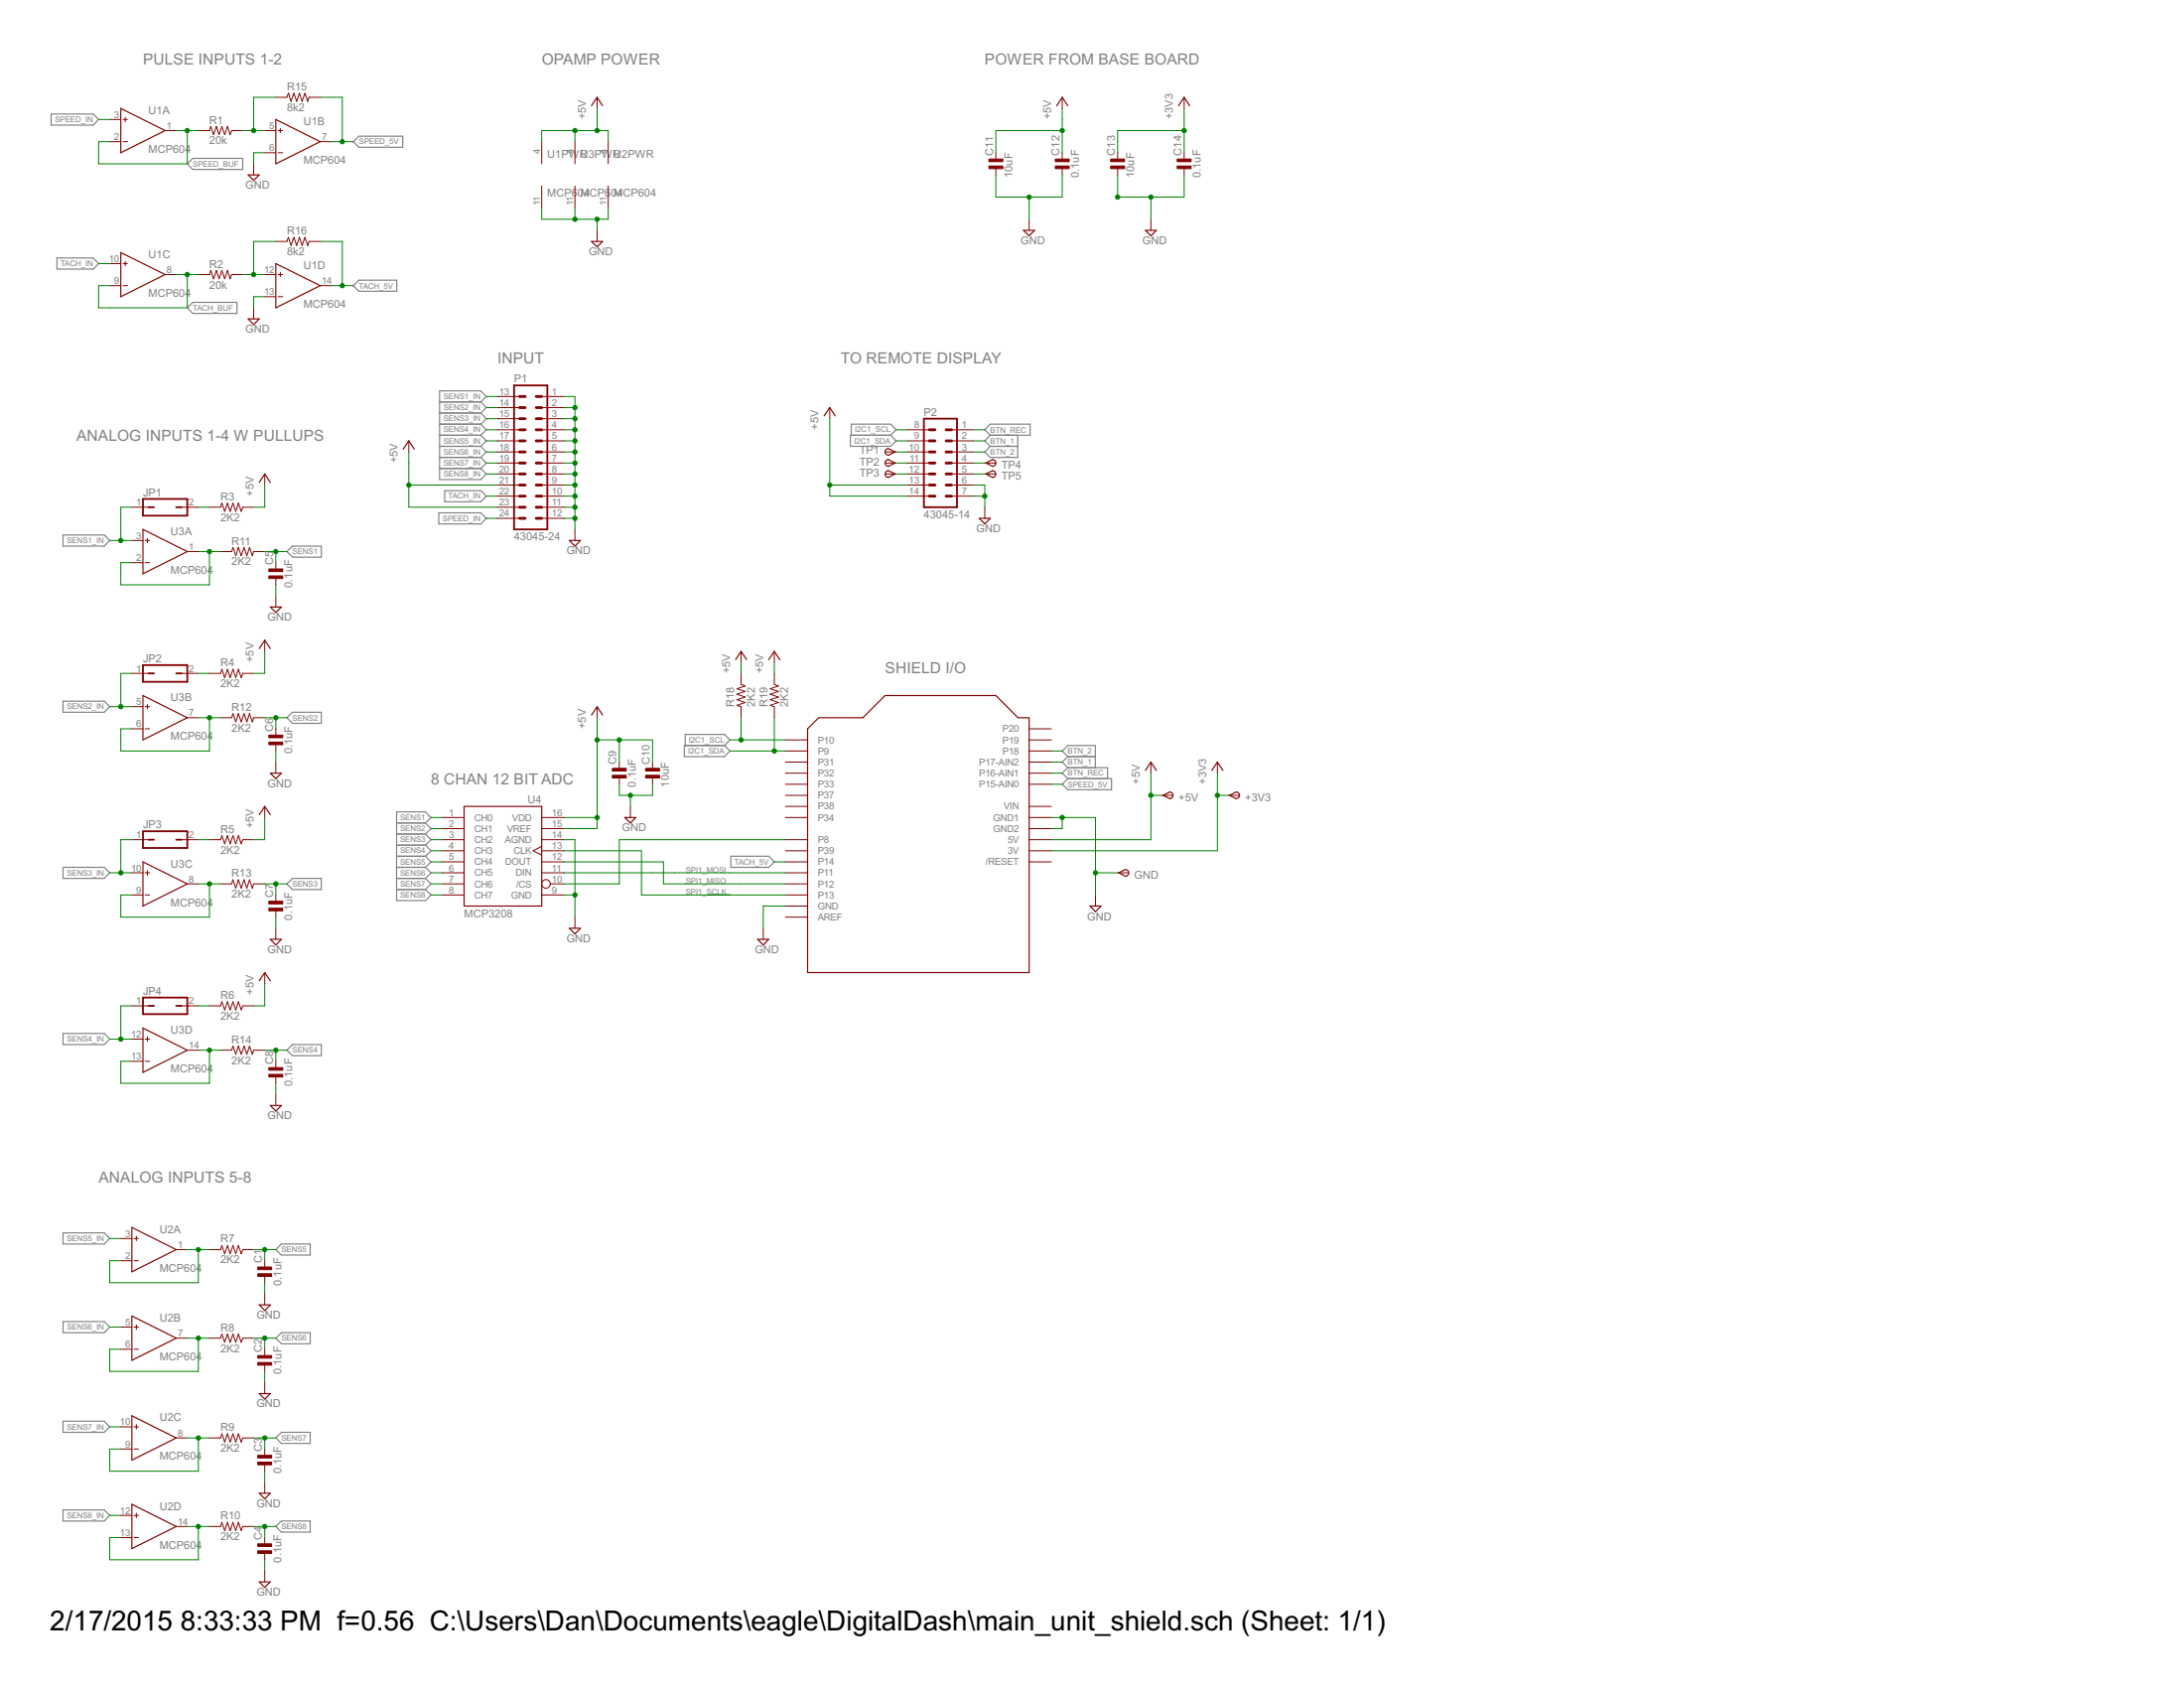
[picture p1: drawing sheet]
<svg xmlns="http://www.w3.org/2000/svg" width="279mm" height="216mm" viewBox="0 0 279 216" stroke-linecap="round" stroke-linejoin="round" font-family="sans-serif">
<g fill="none" stroke="#808080" stroke-width=".15">
<path d="M6.5 14.6h5.4l.7 .7-.7 .7h-5.4zM45.2 18.1l.7-.7h5.6v1.4h-5.6zM7.3 33h4.6l.7 .7-.7 .7h-4.6zM24 21l.7-.7h6.4v1.4h-6.4zM24.7 38.7h5.6v1.4h-5.6l-.7-.7zM45.2 36.5l.7-.7h4.9v1.5h-4.9zM56.2 51.4h5.3M56.2 52.8h5.3M56.2 54.3h5.3M56.2 55.7h5.3M56.2 57.1h5.3M56.2 58.5h5.3"/>
<path d="M56.2 59.9h5.3M61.5 51.4l.7-.7-.7-.7h-5.3v11.3h5.3l.7-.7-.7-.7M61.5 51.4l.7 .7-.7 .7M61.5 52.8l.7 .8-.7 .7M61.5 54.3l.7 .7-.7 .7M61.5 55.7l.7 .7-.7 .7M61.5 57.1l.7 .7-.7 .7M61.5 58.5l.7 .7-.7 .7M108.8 55.7h5.1l.7 .7-.7 .7h-5.1zM108.9 55.7v-1.4h5l.7 .7-.7 .7M126.7 54.3h5.1v1.4h-5.1l-.7-.7zM126.7 57.1h3.5"/>
<path d="M126.7 55.7l-.7 .7 .7 .7M130.2 55.7v2.8h-3.5l-.7-.7 .7-.7M8.1 68.4h5.2l.7 .7-.7 .7h-5.2zM36.7 70.5l.7-.7h3.7v1.5h-3.7zM56.1 65.6h5.4l.7 .7-.7 .7h-5.4zM56.9 62.8h4.6l.7 .7-.7 .7h-4.6zM8.1 89.7h5.2l.7 .7-.7 .7h-5.2zM36.7 91.8l.7-.7h3.7v1.4h-3.7zM87.5 95.4h5.2l.7 .7-.7 .7h-5.2zM87.7 95.4v-1.5h5l.7 .7-.7 .8M136.6 99.6h5.6v1.4h-5.6l-.7-.7zM136.6 96.8l-.7-.7 .7-.7h3.5v2.8"/>
<path d="M136.6 96.8h3.5M136.6 96.8l-.7 .7 .7 .7M136.6 98.2h5.1v1.4M136.6 98.2l-.7 .7 .7 .7M8.1 110.9h5.2l.7 .7-.7 .8h-5.2zM36.7 113.1l.7-.7h3.7v1.4h-3.7zM50.7 112.4h3.7M50.7 110.9h3.7M50.7 109.5h3.7M50.7 105.3h3.7M50.7 106.7h3.7M50.7 113.8h3.7"/>
<path d="M50.7 108.1h3.7M54.4 105.3l.7-.7-.7-.8h-3.7v11.4h3.7l.7-.7-.7-.7M54.4 105.3l.7 .7-.7 .7M54.4 106.7l.7 .7-.7 .7M54.4 108.1l.7 .7-.7 .7M54.4 109.5l.7 .7-.7 .7M54.4 110.9l.7 .7-.7 .8M54.4 112.4l.7 .7-.7 .7M93.5 109.5h4.8l.8 .7-.8 .7h-4.8zM8.1 132.2h5.2l.7 .7-.7 .7h-5.2zM37.4 133.6h3.7v1.4h-3.7l-.7-.7zM8.1 157.7h5.2l.7 .7-.7 .7h-5.2z"/>
<path d="M36 159.1h3.7v1.4h-3.7l-.7-.7zM8.1 169h5.2l.7 .7-.7 .8h-5.2zM35.3 171.2l.7-.7h3.7v1.4h-3.7zM8.1 181.8h5.2l.7 .7-.7 .7h-5.2zM8.1 193.1h5.2l.7 .7-.7 .7h-5.2zM35.3 183.9l.7-.7h3.7v1.4h-3.7zM35.3 195.2l.7-.7h3.7v1.5h-3.7z"/>
</g>
<g fill="none" stroke="#800000" stroke-width=".15">
<path d="M15.5 13.9l5.6 2.8-5.6 2.8zM35.3 15.3l5.7 2.8-5.7 2.9zM75.7 13.5l.7-1.1 .7 1.1M135.2 13.5l.7-1.1 .7 1.1M150.8 13.5l.7-1.1 .7 1.1M15.5 32.3l5.6 2.8-5.6 2.9zM31.7 22.4h1.5l-.8 .7zM35.3 33.7l5.7 2.8-5.7 2.9zM75.7 30.9h1.4l-.7 .7zM130.9 29.5h1.5l-.7 .7zM146.5 29.5h1.4l-.7 .7zM31.7 40.8h1.5l-.8 .7z"/>
<path d="M51.6 57.4l.7-1 .7 1M105.4 53.2l.8-1.1 .6 1.1M113.3 57.5l.3-.1 .9 .4-.9 .4a.44 .44 0 0 1-.3-.2 .44 .44 0 0 1 0-.5zM113.3 58.9l.3-.1 .9 .4-.9 .4a.44 .44 0 0 1-.3-.2 .44 .44 0 0 1 0-.5zM126.1 59.2l.9-.4a.43 .43 0 0 1 .4 .4 .43 .43 0 0 1-.4 .4zM18.3 67.7l5.7 2.8-5.7 2.9zM33.2 61.7l.7-1.1 .7 1.1M34.6 77.6h1.4l-.7 .7zM72.8 69.1h1.5l-.7 .7zM113.3 60.3l.3-.1 .9 .4-.9 .5a.44 .44 0 0 1-.3-.3 .44 .44 0 0 1 0-.5zM125.3 66.3h1.4l-.7 .7zM126.1 60.6l.9-.4a.43 .43 0 0 1 .4 .4 .43 .43 0 0 1-.4 .5z"/>
<path d="M18.3 89l5.7 2.8-5.7 2.8zM33.2 83l.7-1.1 .7 1.1M34.6 98.9h1.4l-.7 .7zM75.7 91.5l.7-1.1 .7 1.1M94.1 84.4l.7-1.1 .7 1.1M98.3 84.4l.8-1.1 .7 1.1M103.3 93.2l1.4-1.4h5.7l2.8-2.8h14.2l2.8 2.8h1.5v32.6h-28.4zM146.5 98.5l.7-1 .7 1M155 98.5l.7-1 .7 1M18.3 110.2l5.7 2.9-5.7 2.8zM33.2 104.2l.7-1.1 .7 1.1M59.4 103.1h9.9v12.8h-9.9z"/>
<path d="M72.8 118.7h1.5l-.7 .7zM79.9 104.6h1.4l-.7 .7zM139.4 115.9h1.5l-.8 .7zM143.1 111.6l.9-.4a.43 .43 0 0 1 .4 .4 .43 .43 0 0 1-.4 .5zM148.8 101.7l.8-.4a.42 .42 0 0 1 .5 .4 .42 .42 0 0 1-.5 .5zM157.3 101.7l.8-.4a.42 .42 0 0 1 .5 .4 .42 .42 0 0 1-.5 .5zM18.3 131.5l5.7 2.8-5.7 2.9zM33.2 125.5l.7-1.1 .7 1.1M34.6 120.1h1.4l-.7 .8zM96.9 120.1h1.4l-.7 .8zM16.9 157l5.6 2.8-5.6 2.9zM34.6 141.4h1.4l-.7 .7z"/>
<path d="M16.9 168.3l5.6 2.9-5.6 2.8zM33.2 166.9h1.4l-.7 .7zM33.2 178.2h1.4l-.7 .7zM16.9 181.1l5.6 2.8-5.6 2.9zM16.9 192.4l5.6 2.8-5.6 2.9zM33.2 191h1.4l-.7 .7zM33.2 202.3h1.4l-.7 .7z"/>
</g>
<g fill="none" stroke="#800000" stroke-width=".13">
<path d="M14 15.3h1.5M14 18.1h1.5M15.7 15.3h.6M15.7 18.1h.6M16 15v.6M21.1 16.7h1.4M25.4 16.7h1.4l.2-.5 .3 1 .4-1 .3 1 .4-1 .3 1 .4-1 .3 1 .2-.5h1.5M33.9 16.7h1.4M33.9 19.5h1.4M35.3 12.4h1.4l.2-.5 .3 1.1 .4-1.1 .4 1.1 .3-1.1 .4 1.1 .3-1.1 .4 1.1 .1-.6h1.5M35.6 16.7h.6M35.6 19.5h.6"/>
<path d="M35.9 16.4v.6M41 18.1h1.4M69.3 18.1v2.9M73.6 18.1v2.9M76.4 12.4v1.5M77.8 18.1v2.9M127.4 19.5v1.1M135.9 12.4v1.5M135.9 19.5v1.1M143 19.5v1.1M151.5 12.4v1.5M151.5 19.5v1.1"/>
<path d="M14 33.7h1.5M14 36.5h1.5M15.7 33.7h.6M15.7 36.5h.6M16 33.4v.6M21.1 35.1h1.4M25.4 35.1h1.4l.2-.5 .3 1.1 .4-1.1 .3 1.1 .4-1.1 .3 1.1 .4-1.1 .3 1.1 .2-.6h1.5M32.4 21v1.4M32.4 39.4v1.4M33.9 35.1h1.4M33.9 38h1.4M35.3 30.9h1.4l.2-.5 .3 1 .4-1 .4 1 .3-1 .4 1 .3-1 .4 1 .1-.5h1.5"/>
<path d="M35.6 35.1h.6M35.6 38h.6M35.9 34.8v.6M41 36.5h1.4M69.3 23.8v2.8M73.6 23.8v2.8M76.4 29.5v1.4M77.8 23.8v2.8M127.4 21.3v1.1M131.7 28v1.5M135.9 21.3v1.1M143 21.3v1.1"/>
<path d="M147.2 28v1.5M151.5 21.3v1.1M52.3 56.4v1.4M63.6 50.7h2.9M63.6 52.1h2.9M63.6 53.6h2.9M63.6 55h2.9M63.6 56.4h2.9M63.6 57.8h2.9M63.6 59.2h2.9M69.3 50.7h2.8M69.3 52.1h2.8"/>
<path d="M69.3 53.6h2.8M69.3 55h2.8M69.3 56.4h2.8M69.3 57.8h2.8M69.3 59.2h2.8M106.2 52.1v1.5M113.2 57.8h1.4M113.2 59.2h1.4M116.1 55h2.8M116.1 56.4h2.8M116.1 57.8h2.8M116.1 59.2h2.8"/>
<path d="M121.7 55h2.9M121.7 56.4h2.9M121.7 57.8h2.9M121.7 59.2h2.9M126 59.2h1.4M16.9 64.9h2.1M16.9 69.1h1.4M16.9 72h1.4M18.6 69.1h.5M18.6 72h.5M18.9 68.9v.5M23.2 64.9h2.2"/>
<path d="M24 70.5h1.4M26.8 64.9h1.4l.2-.6 .3 1.1 .4-1.1 .3 1.1 .4-1.1 .4 1.1 .3-1.1 .4 1.1 .2-.5h1.3M28.2 70.5h1.4l.2-.5 .4 1.1 .3-1.1 .4 1.1 .3-1.1 .4 1.1 .3-1.1 .4 1.1 .1-.6h1.5M33.9 60.6v1.4M35.3 72v1M35.3 73.7v1.1M35.3 76.2v1.4M63.6 64.9h2.9M63.6 60.6h2.9M63.6 62h2.9M63.6 63.5h2.9M63.6 66.3h2.9"/>
<path d="M69.3 64.9h2.8M69.3 60.6h2.8M69.3 62h2.8M69.3 63.5h2.8M69.3 66.3h2.8M73.6 67.7v1.4M113.2 60.6h1.4M116.1 60.6h2.8M116.1 62h2.8M116.1 63.5h2.8M121.7 60.6h2.9M121.7 62h2.9"/>
<path d="M121.7 63.5h2.9M126 60.6h1.4M126 64.9v1.4M16.9 86.1h2.1M16.9 93.2h1.4M16.9 90.4h1.4M18.6 93.2h.5M18.6 90.4h.5M18.9 90.1v.6M23.2 86.1h2.2M24 91.8h1.4M26.8 86.1h1.4l.2-.5 .3 1.1 .4-1.1 .3 1.1 .4-1.1 .4 1.1 .3-1.1 .4 1.1 .2-.6h1.3"/>
<path d="M28.2 91.8h1.4l.2-.5 .4 1 .3-1 .4 1 .3-1 .4 1 .3-1 .4 1 .1-.5h1.5M33.9 81.9v1.4M35.3 93.2v1.1M35.3 95v1.1M35.3 97.5v1.4M76.4 90.4v1.4M79.2 97.5v1M79.2 99.3v1M83.5 97.5v1M83.5 99.3v1M94.8 86.1v1.4l.5 .2-1 .4 1 .3-1 .4 1 .4-1 .3 1 .4-1 .3 .5 .2v1.4M94.8 83.3v1.4"/>
<path d="M99.1 86.1v1.4l.5 .2-1.1 .4 1.1 .3-1.1 .4 1.1 .4-1.1 .3 1.1 .4-1.1 .3 .6 .2v1.4M99.1 83.3v1.4M100.5 94.6h2.8M100.5 96.1h2.8M100.5 97.5h2.8M100.5 98.9h2.8M131.7 94.6h2.8M131.7 96.1h2.8M131.7 97.5h2.8M131.7 98.9h2.8M131.7 93.2h2.8M147.2 97.5v1.4"/>
<path d="M155.7 97.5v1.4M16.9 107.4h2.1M16.9 111.6h1.4M16.9 114.5h1.4M18.6 111.6h.5M18.6 114.5h.5M18.9 111.4v.5M23.2 107.4h2.2M24 113.1h1.4M26.8 107.4h1.4l.2-.5 .3 1 .4-1 .3 1 .4-1 .4 1 .3-1 .4 1 .2-.5h1.3M28.2 113.1h1.4l.2-.6 .4 1.1 .3-1.1 .4 1.1 .3-1.1 .4 1.1 .3-1.1 .4 1.1 .1-.5h1.5M33.9 103.1v1.5"/>
<path d="M35.3 114.5v1M35.3 116.2v1.1M35.3 118.7v1.4M56.6 107.4h2.8M56.6 104.6h2.8M56.6 108.8h2.8M56.6 110.2h2.8M56.6 111.6h2.8M56.6 113.1h2.8M56.6 114.5h2.8M56.6 106h2.8M69.3 107.4h2.8"/>
<path d="M69.3 104.6h2.8M69.3 108.8h2.8M69.3 110.2h2.8M69.3 111.6h2.8M69.3 114.5h2.8M69.3 106h2.8M69.3 108.2l-1.1 .6 1.1 .6M70.4 113.1h1.7M73.6 117.3v1.4M80.6 103.1v1.5M97.6 118.7v1.4M100.5 107.4h2.8"/>
<path d="M100.5 100.3h2.8M100.5 101.7h2.8M100.5 103.1h2.8M100.5 104.6h2.8M100.5 108.8h2.8M100.5 110.2h2.8M100.5 111.6h2.8M100.5 113.1h2.8M100.5 114.5h2.8M100.5 115.9h2.8M100.5 117.3h2.8M131.7 107.4h2.8"/>
<path d="M131.7 100.3h2.8M131.7 103.1h2.8M131.7 104.6h2.8M131.7 108.8h2.8M131.7 110.2h2.8M131.7 106h2.8M140.1 114.5v1.4M143 111.6h1.4M148.7 101.7h1.4M157.2 101.7h1.4M16.9 128.7h2.1M16.9 132.9h1.4"/>
<path d="M16.9 135.7h1.4M18.6 132.9h.5M18.6 135.7h.5M18.9 132.6v.6M23.2 128.7h2.2M24 134.3h1.4M26.8 128.7h1.4l.2-.6 .3 1.1 .4-1.1 .3 1.1 .4-1.1 .4 1.1 .3-1.1 .4 1.1 .2-.5h1.3M28.2 134.3h1.4l.2-.5 .4 1.1 .3-1.1 .4 1.1 .3-1.1 .4 1.1 .3-1.1 .4 1.1 .1-.6h1.5M33.9 124.4v1.4M35.3 135.7v1.1M35.3 137.5v1.1M35.3 140v1.4"/>
<path d="M15.5 158.4h1.4M17.1 158.4h.6M17.4 158.1v.6M22.5 159.8h1.5M26.8 159.8h1.4l.2-.5 .3 1.1 .4-1.1 .3 1.1 .4-1.1 .4 1.1 .3-1.1 .4 1.1 .2-.6h1.3M15.5 161.2h1.4M15.5 169.7h1.4M15.5 172.6h1.4M17.1 161.2h.6M17.1 169.7h.6M17.1 172.6h.6M17.4 169.5v.5"/>
<path d="M22.5 171.2h1.5M26.8 171.2h1.4l.2-.6 .3 1.1 .4-1.1 .3 1.1 .4-1.1 .4 1.1 .3-1.1 .4 1.1 .2-.5h1.3M33.9 161.2v1.1M33.9 163v1.1M33.9 165.5v1.4M33.9 172.6v1M33.9 174.3v1.1M33.9 176.8v1.4M15.5 182.5h1.4M15.5 185.3h1.4M15.5 193.8h1.4M15.5 196.7h1.4"/>
<path d="M17.1 182.5h.6M17.1 185.3h.6M17.1 193.8h.6M17.1 196.7h.6M17.4 182.2v.6M17.4 193.5v.6M22.5 183.9h1.5M22.5 195.2h1.5M26.8 183.9h1.4l.2-.5 .3 1 .4-1 .3 1 .4-1 .4 1 .3-1 .4 1 .2-.5h1.3M26.8 195.2h1.4l.2-.5 .3 1.1 .4-1.1 .3 1.1 .4-1.1 .4 1.1 .3-1.1 .4 1.1 .2-.6h1.3M33.9 185.3v1.1M33.9 187.1v1.1"/>
<path d="M33.9 189.6v1.4M33.9 196.7v1M33.9 198.4v1.1M33.9 200.9v1.4"/>
<circle cx="69.8" cy="113.1" r=".55"/>
</g>
<g fill="none" stroke="#800000" stroke-width=".23">
<path d="M65.8 49.3h4.2v18.4h-4.2zM118.2 53.6h4.2v11.3h-4.2zM18.3 63.8h5.7v2.2h-5.7zM19 64.9h.7M22.5 64.9h.7M18.3 85.1h5.7v2.1h-5.7zM19 86.1h.7M22.5 86.1h.7M18.3 106.3h5.7v2.2h-5.7zM19 107.4h.7M22.5 107.4h.7M18.3 127.6h5.7v2.1h-5.7z"/>
<path d="M19 128.7h.7M22.5 128.7h.7"/>
</g>
<g fill="none" stroke="#800000" stroke-width=".36">
<path d="M66.5 50.7h.7M66.5 52.1h.7M66.5 53.6h.7M66.5 55h.7M66.5 56.4h.7M66.5 57.8h.7M66.5 59.2h.7M68.6 50.7h.7M68.6 52.1h.7M68.6 53.6h.7M68.6 55h.7M68.6 56.4h.7"/>
<path d="M68.6 57.8h.7M68.6 59.2h.7M118.9 55h.7M118.9 56.4h.7M118.9 57.8h.7M118.9 59.2h.7M121 55h.7M121 56.4h.7M121 57.8h.7M121 59.2h.7M66.5 60.6h.7M66.5 62h.7"/>
<path d="M66.5 63.5h.7M66.5 64.9h.7M66.5 66.3h.7M68.6 60.6h.7M68.6 62h.7M68.6 63.5h.7M68.6 64.9h.7M68.6 66.3h.7M118.9 60.6h.7M118.9 62h.7M118.9 63.5h.7M121 60.6h.7"/>
<path d="M121 62h.7M121 63.5h.7"/>
</g>
<g fill="#800000" stroke="#800000" stroke-width=".13">
<path d="M135 21.2h1.8v.4h-1.8z"/>
<path d="M135 20.3h1.8v.4h-1.8z"/>
<path d="M126.5 21.2h1.8v.4h-1.8z"/>
<path d="M126.5 20.3h1.8v.4h-1.8z"/>
<path d="M150.6 21.2h1.8v.4h-1.8z"/>
<path d="M150.6 20.3h1.8v.4h-1.8z"/>
<path d="M142.1 21.2h1.8v.4h-1.8z"/>
<path d="M142.1 20.3h1.8v.4h-1.8z"/>
<path d="M34.4 73.7h1.8v.3h-1.8z"/>
<path d="M34.4 72.8h1.8v.3h-1.8z"/>
<path d="M34.4 94.9h1.8v.3h-1.8z"/>
<path d="M34.4 94h1.8v.4h-1.8z"/>
<path d="M34.4 116.2h1.8v.3h-1.8z"/>
<path d="M34.4 115.3h1.8v.3h-1.8z"/>
<path d="M34.4 137.4h1.8v.4h-1.8z"/>
<path d="M34.4 136.5h1.8v.4h-1.8z"/>
<path d="M33 162.9h1.8v.4h-1.8z"/>
<path d="M33 162.1h1.8v.3h-1.8z"/>
<path d="M33 174.3h1.8v.3h-1.8z"/>
<path d="M33 173.4h1.8v.3h-1.8z"/>
<path d="M33 187h1.8v.3h-1.8z"/>
<path d="M33 186.1h1.8v.4h-1.8z"/>
<path d="M33 198.4h1.8v.3h-1.8z"/>
<path d="M33 197.5h1.8v.3h-1.8z"/>
<path d="M78.3 99.2h1.8v.3h-1.8z"/>
<path d="M78.3 98.3h1.8v.3h-1.8z"/>
<path d="M82.6 99.2h1.8v.3h-1.8z"/>
<path d="M82.6 98.3h1.8v.3h-1.8z"/>
</g>
<g fill="none" stroke="#008000" stroke-width=".13">
<path d="M12.6 15.3h1.4M22.5 16.7h2.9M24 16.7v4.3h-11.4v-2.9h1.4M31.1 16.7h2.8M33.9 19.5h-1.5v1.5M35.3 12.4h-2.9v4.3M41 12.4h2.8v5.7M42.4 18.1h2.8M69.3 18.1v-1.4h8.5v1.4M73.6 16.7v1.4M76.4 13.9v2.8M135.9 13.9v5.6"/>
<path d="M135.9 16.7h-8.5v2.8M151.5 16.7h-8.5v2.8M151.5 13.9v5.6M12.6 33.7h1.4M22.5 35.1h2.9M24 35.1v4.3h-11.4v-2.9h1.4M31.1 35.1h2.8M33.9 38h-1.5v1.4M35.3 30.9h-2.9v4.2M41 30.9h2.8v5.6M42.4 36.5h2.8M69.3 26.6v1.4h8.5v-1.4"/>
<path d="M73.6 26.6v1.4M76.4 28v1.5M127.4 22.4v2.8h8.5v-2.8M131.7 25.2v2.8M143 22.4v2.8h8.5v-2.8M147.2 25.2v2.8M52.3 57.8v7.1h11.3M62.2 50.7h1.4M62.2 59.2h1.4M62.2 57.8h1.4M62.2 56.4h1.4M62.2 55h1.4"/>
<path d="M62.2 53.6h1.4M62.2 52.1h1.4M72.1 50.7h1.5v17M72.1 59.2h1.5M72.1 57.8h1.5M72.1 56.4h1.5M72.1 55h1.5M72.1 53.6h1.5M72.1 52.1h1.5M106.2 53.6v9.9h9.9M114.6 59.2h1.5M114.6 57.8h1.5"/>
<path d="M114.6 56.4h1.5M114.6 55h1.5M124.6 59.2h1.4M124.6 57.8h1.4M124.6 56.4h1.4M124.6 55h1.4M14 69.1h2.9M16.9 64.9h-1.4v4.2M25.4 64.9h1.4M25.4 70.5h2.8M26.8 70.5v4.3h-11.3v-2.8h1.4M33.9 62v2.9h-1.5"/>
<path d="M33.9 70.5h2.8M35.3 70.5v1.5M35.3 74.8v1.4M52.3 62h11.3M62.2 63.5h1.4M62.2 66.3h1.4M62.2 60.6h1.4M72.1 63.5h1.5M72.1 62h1.5M72.1 66.3h1.5M72.1 64.9h1.5M72.1 60.6h1.5"/>
<path d="M106.2 62h9.9M114.6 60.6h1.5M124.6 63.5h1.4M124.6 62h1.4v2.9M124.6 60.6h1.4M14 90.4h2.9M16.9 86.1h-1.4v4.3M25.4 91.8h2.8M25.4 86.1h1.4M26.8 91.8v4.3h-11.3v-2.9h1.4M33.9 83.3v2.8h-1.5M33.9 91.8h2.8"/>
<path d="M35.3 91.8v1.4M35.3 96.1v1.4M76.4 91.8v14.2h-4.3M76.4 94.6h7.1v2.9M79.2 94.6v2.9M93.4 96.1h7.1M93.4 94.6h7.1M94.8 84.7v1.4M94.8 91.8v2.8M99.1 84.7v1.4M99.1 91.8v4.3M134.5 96.1h1.4"/>
<path d="M134.5 97.5h1.4M134.5 98.9h1.4M147.2 98.9v8.5h-12.7M155.7 98.9v9.9h-21.2M14 111.6h2.9M16.9 107.4h-1.4v4.2M25.4 107.4h1.4M25.4 113.1h2.8M26.8 113.1v4.2h-11.3v-2.8h1.4M33.9 104.6v2.8h-1.5M33.9 113.1h2.8M35.3 113.1v1.4"/>
<path d="M35.3 117.3v1.4M55.1 104.6h1.5M55.1 106h1.5M55.1 111.6h1.5M55.1 114.5h1.5M55.1 107.4h1.5M55.1 113.1h1.5M55.1 110.2h1.5M55.1 108.8h1.5M72.1 104.6h4.3M72.1 111.6h28.4M72.1 107.4h1.5v9.9"/>
<path d="M72.1 114.5h1.5M72.1 108.8h10v5.7h18.4M72.1 110.2h12.8v2.9h15.6M79.2 100.3v1.4h4.3v-1.4M80.6 101.7v1.4M99.1 110.2h1.4M100.5 115.9h-2.9v2.8M100.5 107.4h-21.3v5.7h-7.1M134.5 104.6h5.6v9.9M134.5 100.3h1.4M135.9 104.6v1.4h-1.4M140.1 111.6h2.9"/>
<path d="M147.2 101.7h1.5M155.7 101.7h1.5M14 132.9h2.9M16.9 128.7h-1.4v4.2M25.4 134.3h2.8M25.4 128.7h1.4M26.8 134.3v4.3h-11.3v-2.9h1.4M33.9 125.8v2.9h-1.5M33.9 134.3h2.8M35.3 134.3v1.4M35.3 138.6v1.4M14 158.4h1.5"/>
<path d="M24 159.8h2.8M25.4 159.8v4.3h-11.4v-2.9h1.5M32.4 159.8h2.9M33.9 159.8v1.4M14 169.7h1.5M24 171.2h2.8M25.4 171.2v4.2h-11.4v-2.8h1.5M32.4 171.2h2.9M33.9 164.1v1.4M33.9 171.2v1.4M33.9 175.4v1.4M14 182.5h1.5"/>
<path d="M14 193.8h1.5M24 183.9h2.8M24 195.2h2.8M25.4 183.9v4.3h-11.4v-2.9h1.5M25.4 195.2v4.3h-11.4v-2.8h1.5M32.4 183.9h2.9M32.4 195.2h2.9M33.9 183.9v1.4M33.9 188.2v1.4M33.9 195.2v1.5M33.9 199.5v1.4"/>
</g>
<g fill="#008000" stroke="#008000" stroke-width=".13">
<circle cx="135.9" cy="104.6" r=".28"/>
<circle cx="140.1" cy="111.6" r=".28"/>
<circle cx="126" cy="63.5" r=".28"/>
<circle cx="73.6" cy="28" r=".28"/>
<circle cx="76.4" cy="28" r=".28"/>
<circle cx="131.7" cy="25.2" r=".28"/>
<circle cx="73.6" cy="52.1" r=".28"/>
<circle cx="73.6" cy="53.6" r=".28"/>
<circle cx="73.6" cy="55" r=".28"/>
<circle cx="73.6" cy="56.4" r=".28"/>
<circle cx="73.6" cy="57.8" r=".28"/>
<circle cx="73.6" cy="59.2" r=".28"/>
<circle cx="73.6" cy="60.6" r=".28"/>
<circle cx="73.6" cy="62" r=".28"/>
<circle cx="73.6" cy="63.5" r=".28"/>
<circle cx="73.6" cy="64.9" r=".28"/>
<circle cx="73.6" cy="66.3" r=".28"/>
<circle cx="143" cy="25.2" r=".28"/>
<circle cx="147.2" cy="25.2" r=".28"/>
<circle cx="73.6" cy="114.5" r=".28"/>
<circle cx="80.6" cy="101.7" r=".28"/>
<circle cx="26.8" cy="70.5" r=".28"/>
<circle cx="15.5" cy="69.1" r=".28"/>
<circle cx="26.8" cy="91.8" r=".28"/>
<circle cx="15.5" cy="90.4" r=".28"/>
<circle cx="26.8" cy="113.1" r=".28"/>
<circle cx="26.8" cy="134.3" r=".28"/>
<circle cx="25.4" cy="159.8" r=".28"/>
<circle cx="25.4" cy="171.2" r=".28"/>
<circle cx="15.5" cy="111.6" r=".28"/>
<circle cx="15.5" cy="132.9" r=".28"/>
<circle cx="25.4" cy="183.9" r=".28"/>
<circle cx="25.4" cy="195.2" r=".28"/>
<circle cx="24" cy="16.7" r=".28"/>
<circle cx="32.4" cy="16.7" r=".28"/>
<circle cx="43.8" cy="18.1" r=".28"/>
<circle cx="24" cy="35.1" r=".28"/>
<circle cx="32.4" cy="35.1" r=".28"/>
<circle cx="43.8" cy="36.5" r=".28"/>
<circle cx="94.8" cy="94.6" r=".28"/>
<circle cx="99.1" cy="96.1" r=".28"/>
<circle cx="35.3" cy="70.5" r=".28"/>
<circle cx="35.3" cy="91.8" r=".28"/>
<circle cx="35.3" cy="113.1" r=".28"/>
<circle cx="35.3" cy="134.3" r=".28"/>
<circle cx="33.9" cy="159.8" r=".28"/>
<circle cx="33.9" cy="171.2" r=".28"/>
<circle cx="33.9" cy="183.9" r=".28"/>
<circle cx="33.9" cy="195.2" r=".28"/>
<circle cx="76.4" cy="16.7" r=".28"/>
<circle cx="73.6" cy="16.7" r=".28"/>
<circle cx="135.9" cy="16.7" r=".28"/>
<circle cx="106.2" cy="62" r=".28"/>
<circle cx="52.3" cy="62" r=".28"/>
<circle cx="79.2" cy="94.6" r=".28"/>
<circle cx="76.4" cy="94.6" r=".28"/>
<circle cx="76.4" cy="104.6" r=".28"/>
<circle cx="147.2" cy="101.7" r=".28"/>
<circle cx="151.5" cy="16.7" r=".28"/>
<circle cx="155.7" cy="101.7" r=".28"/>
</g>
<g font-size="4">
<text x="6.4" y="208.5">2/17/2015</text>
<text x="23.1" y="208.5">8:33:33 PM f=0.56 C:\Users\Dan\Documents\eagle\DigitalDash\main_unit_shield.sch (Sheet: 1/1)</text>
</g>
<g font-size="2.2" fill="#808080">
<text x="18.3" y="8.2">PULSE INPUTS 1-2</text>
<text x="69.3" y="8.2">OPAMP POWER</text>
<text x="126" y="8.2">POWER FROM BASE BOARD</text>
<text x="63.6" y="46.5">INPUT</text>
<text x="107.6" y="46.5">TO REMOTE DISPLAY</text>
<text x="9.8" y="56.4">ANALOG INPUTS 1-4 W PULLUPS</text>
<text x="113.2" y="86.1">SHIELD I/O</text>
<text x="55.1" y="100.3">8 CHAN 12 BIT ADC</text>
<text x="12.6" y="151.3">ANALOG INPUTS 5-8</text>
</g>
<g font-size="1.6" fill="#808080">
<text x="36.7" y="11.6">R15</text>
<text x="19" y="14.6">U1A</text>
<text x="26.8" y="15.8">R1</text>
<text x="36.7" y="14.2">8k2</text>
<text x="38.8" y="16">U1B</text>
<text x="75" y="15.3" transform="rotate(-90 75 15.3)">+5V</text>
<text x="134.5" y="15.3" transform="rotate(-90 134.5 15.3)">+5V</text>
<text x="150.1" y="15.3" transform="rotate(-90 150.1 15.3)">+3V3</text>
<text x="19" y="19.5">MCP604</text>
<text x="26.8" y="18.5">20k</text>
<text x="38.8" y="21">MCP604</text>
<text x="70" y="20.2">U1PWR</text>
<text x="74.3" y="20.2">U3PWR</text>
<text x="78.5" y="20.2">U2PWR</text>
<text x="127" y="19.9" transform="rotate(-90 127 19.9)">C11</text>
<text x="129.5" y="22.7" transform="rotate(-90 129.5 22.7)">10uF</text>
<text x="135.5" y="19.9" transform="rotate(-90 135.5 19.9)">C12</text>
<text x="138" y="22.7" transform="rotate(-90 138 22.7)">0.1uF</text>
<text x="142.6" y="19.9" transform="rotate(-90 142.6 19.9)">C13</text>
<text x="145.1" y="22.7" transform="rotate(-90 145.1 22.7)">10uF</text>
<text x="151.1" y="19.9" transform="rotate(-90 151.1 19.9)">C14</text>
<text x="153.6" y="22.7" transform="rotate(-90 153.6 22.7)">0.1uF</text>
<text x="31.4" y="24.1">GND</text>
<text x="36.7" y="30">R16</text>
<text x="70" y="25.2">MCP6</text>
<text x="73.9" y="25.2">0MCP6</text>
<text x="74.7" y="25.2">4</text>
<text x="78.2" y="25.2">0MCP604</text>
<text x="78.9" y="25.2">4</text>
<text x="19" y="33">U1C</text>
<text x="26.8" y="34.2">R2</text>
<text x="36.7" y="32.6">8k2</text>
<text x="38.8" y="34.4">U1D</text>
<text x="75.3" y="32.6">GND</text>
<text x="130.6" y="31.2">GND</text>
<text x="146.2" y="31.2">GND</text>
<text x="19" y="38">MCP604</text>
<text x="26.8" y="36.9">20k</text>
<text x="38.8" y="39.4">MCP604</text>
<text x="31.4" y="42.6">GND</text>
<text x="65.8" y="48.9">P1</text>
<text x="118.2" y="53.2">P2</text>
<text x="50.9" y="59.2" transform="rotate(-90 50.9 59.2)">+5V</text>
<text x="104.7" y="55" transform="rotate(-90 104.7 55)">+5V</text>
<text x="110" y="58.1">TP1</text>
<text x="110" y="59.5">TP2</text>
<text x="128.1" y="59.9">TP4</text>
<text x="18.3" y="63.5">JP1</text>
<text x="28.2" y="64">R3</text>
<text x="32.5" y="63.5" transform="rotate(-90 32.5 63.5)">+5V</text>
<text x="110" y="60.9">TP3</text>
<text x="128.1" y="61.3">TP5</text>
<text x="21.8" y="68.4">U3A</text>
<text x="28.2" y="66.7">2K2</text>
<text x="29.6" y="69.7">R11</text>
<text x="65.8" y="69.1">43045-24</text>
<text x="72.5" y="70.9">GND</text>
<text x="118.2" y="66.3">43045-14</text>
<text x="124.9" y="68.1">GND</text>
<text x="21.8" y="73.4">MCP604</text>
<text x="29.6" y="72.3">2K2</text>
<text x="34.9" y="72.3" transform="rotate(-90 34.9 72.3)">C5</text>
<text x="37.4" y="75.2" transform="rotate(-90 37.4 75.2)">0.1uF</text>
<text x="34.2" y="79.4">GND</text>
<text x="18.3" y="84.7">JP2</text>
<text x="21.8" y="89.7">U3B</text>
<text x="28.2" y="87.9">2K2</text>
<text x="28.2" y="85.3">R4</text>
<text x="32.5" y="84.7" transform="rotate(-90 32.5 84.7)">+5V</text>
<text x="93.4" y="86.1" transform="rotate(-90 93.4 86.1)">+5V</text>
<text x="97.6" y="86.1" transform="rotate(-90 97.6 86.1)">+5V</text>
<text x="21.8" y="94.6">MCP604</text>
<text x="29.6" y="93.6">2K2</text>
<text x="29.6" y="90.9">R12</text>
<text x="34.9" y="93.6" transform="rotate(-90 34.9 93.6)">C6</text>
<text x="75" y="93.2" transform="rotate(-90 75 93.2)">+5V</text>
<text x="93.9" y="90.4" transform="rotate(-90 93.9 90.4)">R18</text>
<text x="96.6" y="90.4" transform="rotate(-90 96.6 90.4)">2K2</text>
<text x="98.2" y="90.4" transform="rotate(-90 98.2 90.4)">R19</text>
<text x="100.8" y="90.4" transform="rotate(-90 100.8 90.4)">2K2</text>
<text x="34.2" y="100.7">GND</text>
<text x="37.4" y="96.4" transform="rotate(-90 37.4 96.4)">0.1uF</text>
<text x="78.9" y="97.8" transform="rotate(-90 78.9 97.8)">C9</text>
<text x="81.3" y="100.7" transform="rotate(-90 81.3 100.7)">0.1uF</text>
<text x="83.1" y="97.8" transform="rotate(-90 83.1 97.8)">C10</text>
<text x="85.6" y="100.7" transform="rotate(-90 85.6 100.7)">10uF</text>
<text x="145.8" y="100.3" transform="rotate(-90 145.8 100.3)">+5V</text>
<text x="154.3" y="100.3" transform="rotate(-90 154.3 100.3)">+3V3</text>
<text x="18.3" y="106">JP3</text>
<text x="28.2" y="106.5">R5</text>
<text x="32.5" y="106" transform="rotate(-90 32.5 106)">+5V</text>
<text x="67.5" y="102.7">U4</text>
<text x="79.6" y="106.3">GND</text>
<text x="150.8" y="102.4">+5V</text>
<text x="159.3" y="102.4">+3V3</text>
<text x="21.8" y="110.9">U3C</text>
<text x="28.2" y="109.2">2K2</text>
<text x="29.6" y="112.2">R13</text>
<text x="145.1" y="112.4">GND</text>
<text x="21.8" y="115.9">MCP604</text>
<text x="29.6" y="114.8">2K2</text>
<text x="34.9" y="114.8" transform="rotate(-90 34.9 114.8)">C7</text>
<text x="37.4" y="117.7" transform="rotate(-90 37.4 117.7)">0.1uF</text>
<text x="59.4" y="117.3">MCP3208</text>
<text x="139.1" y="117.7">GND</text>
<text x="34.2" y="121.9">GND</text>
<text x="72.5" y="120.5">GND</text>
<text x="96.6" y="121.9">GND</text>
<text x="18.3" y="127.2">JP4</text>
<text x="28.2" y="130.4">2K2</text>
<text x="28.2" y="127.8">R6</text>
<text x="32.5" y="127.2" transform="rotate(-90 32.5 127.2)">+5V</text>
<text x="21.8" y="137.1">MCP604</text>
<text x="21.8" y="132.2">U3D</text>
<text x="29.6" y="136.1">2K2</text>
<text x="29.6" y="133.4">R14</text>
<text x="34.9" y="136.1" transform="rotate(-90 34.9 136.1)">C8</text>
<text x="34.2" y="143.2">GND</text>
<text x="37.4" y="138.9" transform="rotate(-90 37.4 138.9)">0.1uF</text>
<text x="20.4" y="157.7">U2A</text>
<text x="28.2" y="161.6">2K2</text>
<text x="28.2" y="158.9">R7</text>
<text x="33.5" y="161.6" transform="rotate(-90 33.5 161.6)">C1</text>
<text x="20.4" y="162.7">MCP604</text>
<text x="36" y="164.4" transform="rotate(-90 36 164.4)">0.1uF</text>
<text x="20.4" y="174">MCP604</text>
<text x="20.4" y="169">U2B</text>
<text x="28.2" y="172.9">2K2</text>
<text x="28.2" y="170.3">R8</text>
<text x="32.8" y="168.7">GND</text>
<text x="33.5" y="172.9" transform="rotate(-90 33.5 172.9)">C2</text>
<text x="36" y="175.8" transform="rotate(-90 36 175.8)">0.1uF</text>
<text x="20.4" y="181.8">U2C</text>
<text x="28.2" y="185.7">2K2</text>
<text x="28.2" y="183">R9</text>
<text x="32.8" y="180">GND</text>
<text x="33.5" y="185.7" transform="rotate(-90 33.5 185.7)">C3</text>
<text x="20.4" y="186.7">MCP604</text>
<text x="36" y="188.5" transform="rotate(-90 36 188.5)">0.1uF</text>
<text x="20.4" y="193.1">U2D</text>
<text x="28.2" y="197">2K2</text>
<text x="28.2" y="194.4">R10</text>
<text x="32.8" y="192.8">GND</text>
<text x="33.5" y="197" transform="rotate(-90 33.5 197)">C4</text>
<text x="20.4" y="198.1">MCP604</text>
<text x="36" y="199.9" transform="rotate(-90 36 199.9)">0.1uF</text>
<text x="32.8" y="204.1">GND</text>
</g>
<g font-size="1.4" fill="#808080">
<text x="14.6" y="15.1">3</text>
<text x="14.6" y="17.9">2</text>
<text x="21.3" y="16.5">1</text>
<text x="34.4" y="16.5">5</text>
<text x="41.2" y="17.9">7</text>
<text x="34.4" y="19.3">6</text>
<text x="69.1" y="19.7" transform="rotate(-90 69.1 19.7)">4</text>
<text x="73.4" y="19.7" transform="rotate(-90 73.4 19.7)">4</text>
<text x="77.6" y="19.7" transform="rotate(-90 77.6 19.7)">4</text>
<text x="69.1" y="26.3" transform="rotate(-90 69.1 26.3)">11</text>
<text x="73.4" y="26.3" transform="rotate(-90 73.4 26.3)">11</text>
<text x="77.6" y="26.3" transform="rotate(-90 77.6 26.3)">11</text>
<text x="13.9" y="33.5">10</text>
<text x="21.3" y="34.9">8</text>
<text x="33.8" y="34.9">12</text>
<text x="14.6" y="36.3">9</text>
<text x="33.8" y="37.8">13</text>
<text x="41.2" y="36.3">14</text>
<text x="63.9" y="50.5">13</text>
<text x="63.9" y="51.9">14</text>
<text x="63.9" y="53.3">15</text>
<text x="70.6" y="50.5">1</text>
<text x="70.6" y="51.9">2</text>
<text x="70.6" y="53.3">3</text>
<text x="63.9" y="54.8">16</text>
<text x="63.9" y="56.2">17</text>
<text x="63.9" y="57.6">18</text>
<text x="63.9" y="59">19</text>
<text x="70.6" y="54.8">4</text>
<text x="70.6" y="56.2">5</text>
<text x="70.6" y="57.6">6</text>
<text x="70.6" y="59">7</text>
<text x="116.3" y="57.6">10</text>
<text x="116.4" y="59">11</text>
<text x="116.9" y="54.8">8</text>
<text x="116.9" y="56.2">9</text>
<text x="123" y="54.8">1</text>
<text x="123" y="56.2">2</text>
<text x="123" y="57.6">3</text>
<text x="123" y="59">4</text>
<text x="17.4" y="64.7">1</text>
<text x="24.2" y="64.7">2</text>
<text x="63.9" y="60.4">20</text>
<text x="63.9" y="61.9">21</text>
<text x="63.9" y="63.3">22</text>
<text x="63.9" y="64.7">23</text>
<text x="70.6" y="60.4">8</text>
<text x="70.6" y="61.9">9</text>
<text x="70.6" y="63.3">10</text>
<text x="70.6" y="64.7">11</text>
<text x="116.3" y="60.4">12</text>
<text x="116.3" y="61.9">13</text>
<text x="116.3" y="63.3">14</text>
<text x="123" y="60.4">5</text>
<text x="123" y="61.9">6</text>
<text x="123" y="63.3">7</text>
<text x="17.4" y="68.9">3</text>
<text x="17.4" y="71.8">2</text>
<text x="24.2" y="70.4">1</text>
<text x="63.9" y="66.1">24</text>
<text x="70.6" y="66.1">12</text>
<text x="17.4" y="85.9">1</text>
<text x="24.2" y="85.9">2</text>
<text x="17.4" y="90.2">5</text>
<text x="17.4" y="93">6</text>
<text x="24.2" y="91.6">7</text>
<text x="104.6" y="95.1">P10</text>
<text x="128.2" y="93.6">P20</text>
<text x="128.2" y="95.1">P19</text>
<text x="104.6" y="96.5">P9</text>
<text x="104.6" y="97.9">P31</text>
<text x="104.6" y="99.3">P32</text>
<text x="104.6" y="100.7">P33</text>
<text x="125.2" y="97.9">P17-AIN2</text>
<text x="125.2" y="99.3">P16-AIN1</text>
<text x="125.2" y="100.7">P15-AIN0</text>
<text x="128.2" y="96.5">P18</text>
<text x="17.4" y="107.2">1</text>
<text x="24.2" y="107.2">2</text>
<text x="57.4" y="104.4">1</text>
<text x="57.4" y="105.8">2</text>
<text x="57.4" y="107.2">3</text>
<text x="60.7" y="105">CH0</text>
<text x="60.7" y="106.4">CH1</text>
<text x="60.7" y="107.8">CH2</text>
<text x="64.6" y="107.8">AGND</text>
<text x="64.9" y="106.4">VREF</text>
<text x="65.5" y="105">VDD</text>
<text x="70.6" y="104.4">16</text>
<text x="70.6" y="105.8">15</text>
<text x="70.6" y="107.2">14</text>
<text x="104.6" y="102.1">P37</text>
<text x="104.6" y="103.6">P38</text>
<text x="104.6" y="105">P34</text>
<text x="104.6" y="107.8">P8</text>
<text x="127.1" y="105">GND1</text>
<text x="127.1" y="106.4">GND2</text>
<text x="128.4" y="103.6">VIN</text>
<text x="128.9" y="107.8">5V</text>
<text x="16.8" y="111.4">10</text>
<text x="24.2" y="112.9">8</text>
<text x="57.4" y="108.6">4</text>
<text x="57.4" y="110">5</text>
<text x="57.4" y="111.4">6</text>
<text x="57.4" y="112.9">7</text>
<text x="60.7" y="109.2">CH3</text>
<text x="60.7" y="110.7">CH4</text>
<text x="60.7" y="112.1">CH5</text>
<text x="60.7" y="113.5">CH6</text>
<text x="64.6" y="110.6">DOUT</text>
<text x="65.7" y="109.2">CLK</text>
<text x="66" y="112.1">DIN</text>
<text x="66" y="113.5">/CS</text>
<text x="70.6" y="108.6">13</text>
<text x="70.6" y="110">12</text>
<text x="70.6" y="111.4">11</text>
<text x="70.6" y="112.9">10</text>
<text x="104.6" y="109.2">P39</text>
<text x="104.6" y="110.7">P14</text>
<text x="104.6" y="112.1">P11</text>
<text x="104.6" y="113.5">P12</text>
<text x="126.1" y="110.6">/RESET</text>
<text x="128.9" y="109.2">3V</text>
<text x="17.4" y="114.3">9</text>
<text x="57.4" y="114.3">8</text>
<text x="60.7" y="114.9">CH7</text>
<text x="65.4" y="114.9">GND</text>
<text x="70.6" y="114.3">9</text>
<text x="104.6" y="114.9">P13</text>
<text x="104.6" y="116.3">GND</text>
<text x="104.6" y="117.7">AREF</text>
<text x="17.4" y="128.4">1</text>
<text x="24.2" y="128.4">2</text>
<text x="16.8" y="132.7">12</text>
<text x="16.8" y="135.5">13</text>
<text x="24.2" y="134.1">14</text>
<text x="16" y="158.2">3</text>
<text x="16" y="161">2</text>
<text x="22.7" y="159.6">1</text>
<text x="16" y="169.5">5</text>
<text x="16" y="172.4">6</text>
<text x="22.7" y="171">7</text>
<text x="15.4" y="182.3">10</text>
<text x="16" y="185.1">9</text>
<text x="22.7" y="183.7">8</text>
<text x="15.4" y="193.6">12</text>
<text x="15.4" y="196.5">13</text>
<text x="22.7" y="195">14</text>
</g>
<g font-size="1.1" fill="#808080">
<text x="7" y="15.6">SPEED_IN</text>
<text x="24.7" y="21.3">SPEED_BUF</text>
<text x="45.9" y="18.5">SPEED_5V</text>
<text x="7.8" y="34.1">TACH_IN</text>
<text x="24.7" y="39.7">TACH_BUF</text>
<text x="45.9" y="36.9">TACH_5V</text>
<text x="56.7" y="51.1">SENS1_IN</text>
<text x="56.7" y="52.5">SENS2_IN</text>
<text x="56.7" y="53.9">SENS3_IN</text>
<text x="56.7" y="55.3">SENS4_IN</text>
<text x="56.7" y="56.7">SENS5_IN</text>
<text x="56.7" y="58.1">SENS6_IN</text>
<text x="56.7" y="59.6">SENS7_IN</text>
<text x="109.3" y="56.7">I2C1_SDA</text>
<text x="109.4" y="55.3">I2C1_SCL</text>
<text x="126.7" y="58.2">BTN_2</text>
<text x="126.7" y="56.7">BTN_1</text>
<text x="126.7" y="55.3">BTN_REC</text>
<text x="56.7" y="61">SENS8_IN</text>
<text x="57.4" y="63.8">TACH_IN</text>
<text x="8.6" y="69.5">SENS1_IN</text>
<text x="37.4" y="70.9">SENS1</text>
<text x="56.6" y="66.6">SPEED_IN</text>
<text x="8.6" y="90.7">SENS2_IN</text>
<text x="37.4" y="92.2">SENS2</text>
<text x="88.1" y="95">I2C1_SCL</text>
<text x="88" y="96.4">I2C1_SDA</text>
<text x="136.6" y="100.7">SPEED_5V</text>
<text x="136.6" y="96.4">BTN_2</text>
<text x="136.6" y="97.8">BTN_1</text>
<text x="136.6" y="99.2">BTN_REC</text>
<text x="51.2" y="104.9">SENS1</text>
<text x="51.2" y="106.3">SENS2</text>
<text x="51.2" y="107.7">SENS3</text>
<text x="8.6" y="112">SENS3_IN</text>
<text x="37.4" y="113.4">SENS3</text>
<text x="51.2" y="109.2">SENS4</text>
<text x="51.2" y="110.6">SENS5</text>
<text x="51.2" y="112">SENS6</text>
<text x="51.2" y="113.4">SENS7</text>
<text x="87.7" y="113.1">SPI1_MISO</text>
<text x="87.7" y="111.6">SPI1_MOSI</text>
<text x="94" y="110.6">TACH_5V</text>
<text x="51.2" y="114.8">SENS8</text>
<text x="87.7" y="114.5">SPI1_SCLK</text>
<text x="8.6" y="133.2">SENS4_IN</text>
<text x="37.4" y="134.7">SENS4</text>
<text x="8.6" y="158.7">SENS5_IN</text>
<text x="36" y="160.2">SENS5</text>
<text x="8.6" y="170.1">SENS6_IN</text>
<text x="36" y="171.5">SENS6</text>
<text x="8.6" y="182.8">SENS7_IN</text>
<text x="36" y="184.3">SENS7</text>
<text x="8.6" y="194.2">SENS8_IN</text>
<text x="36" y="195.6">SENS8</text>
</g>
</svg>
